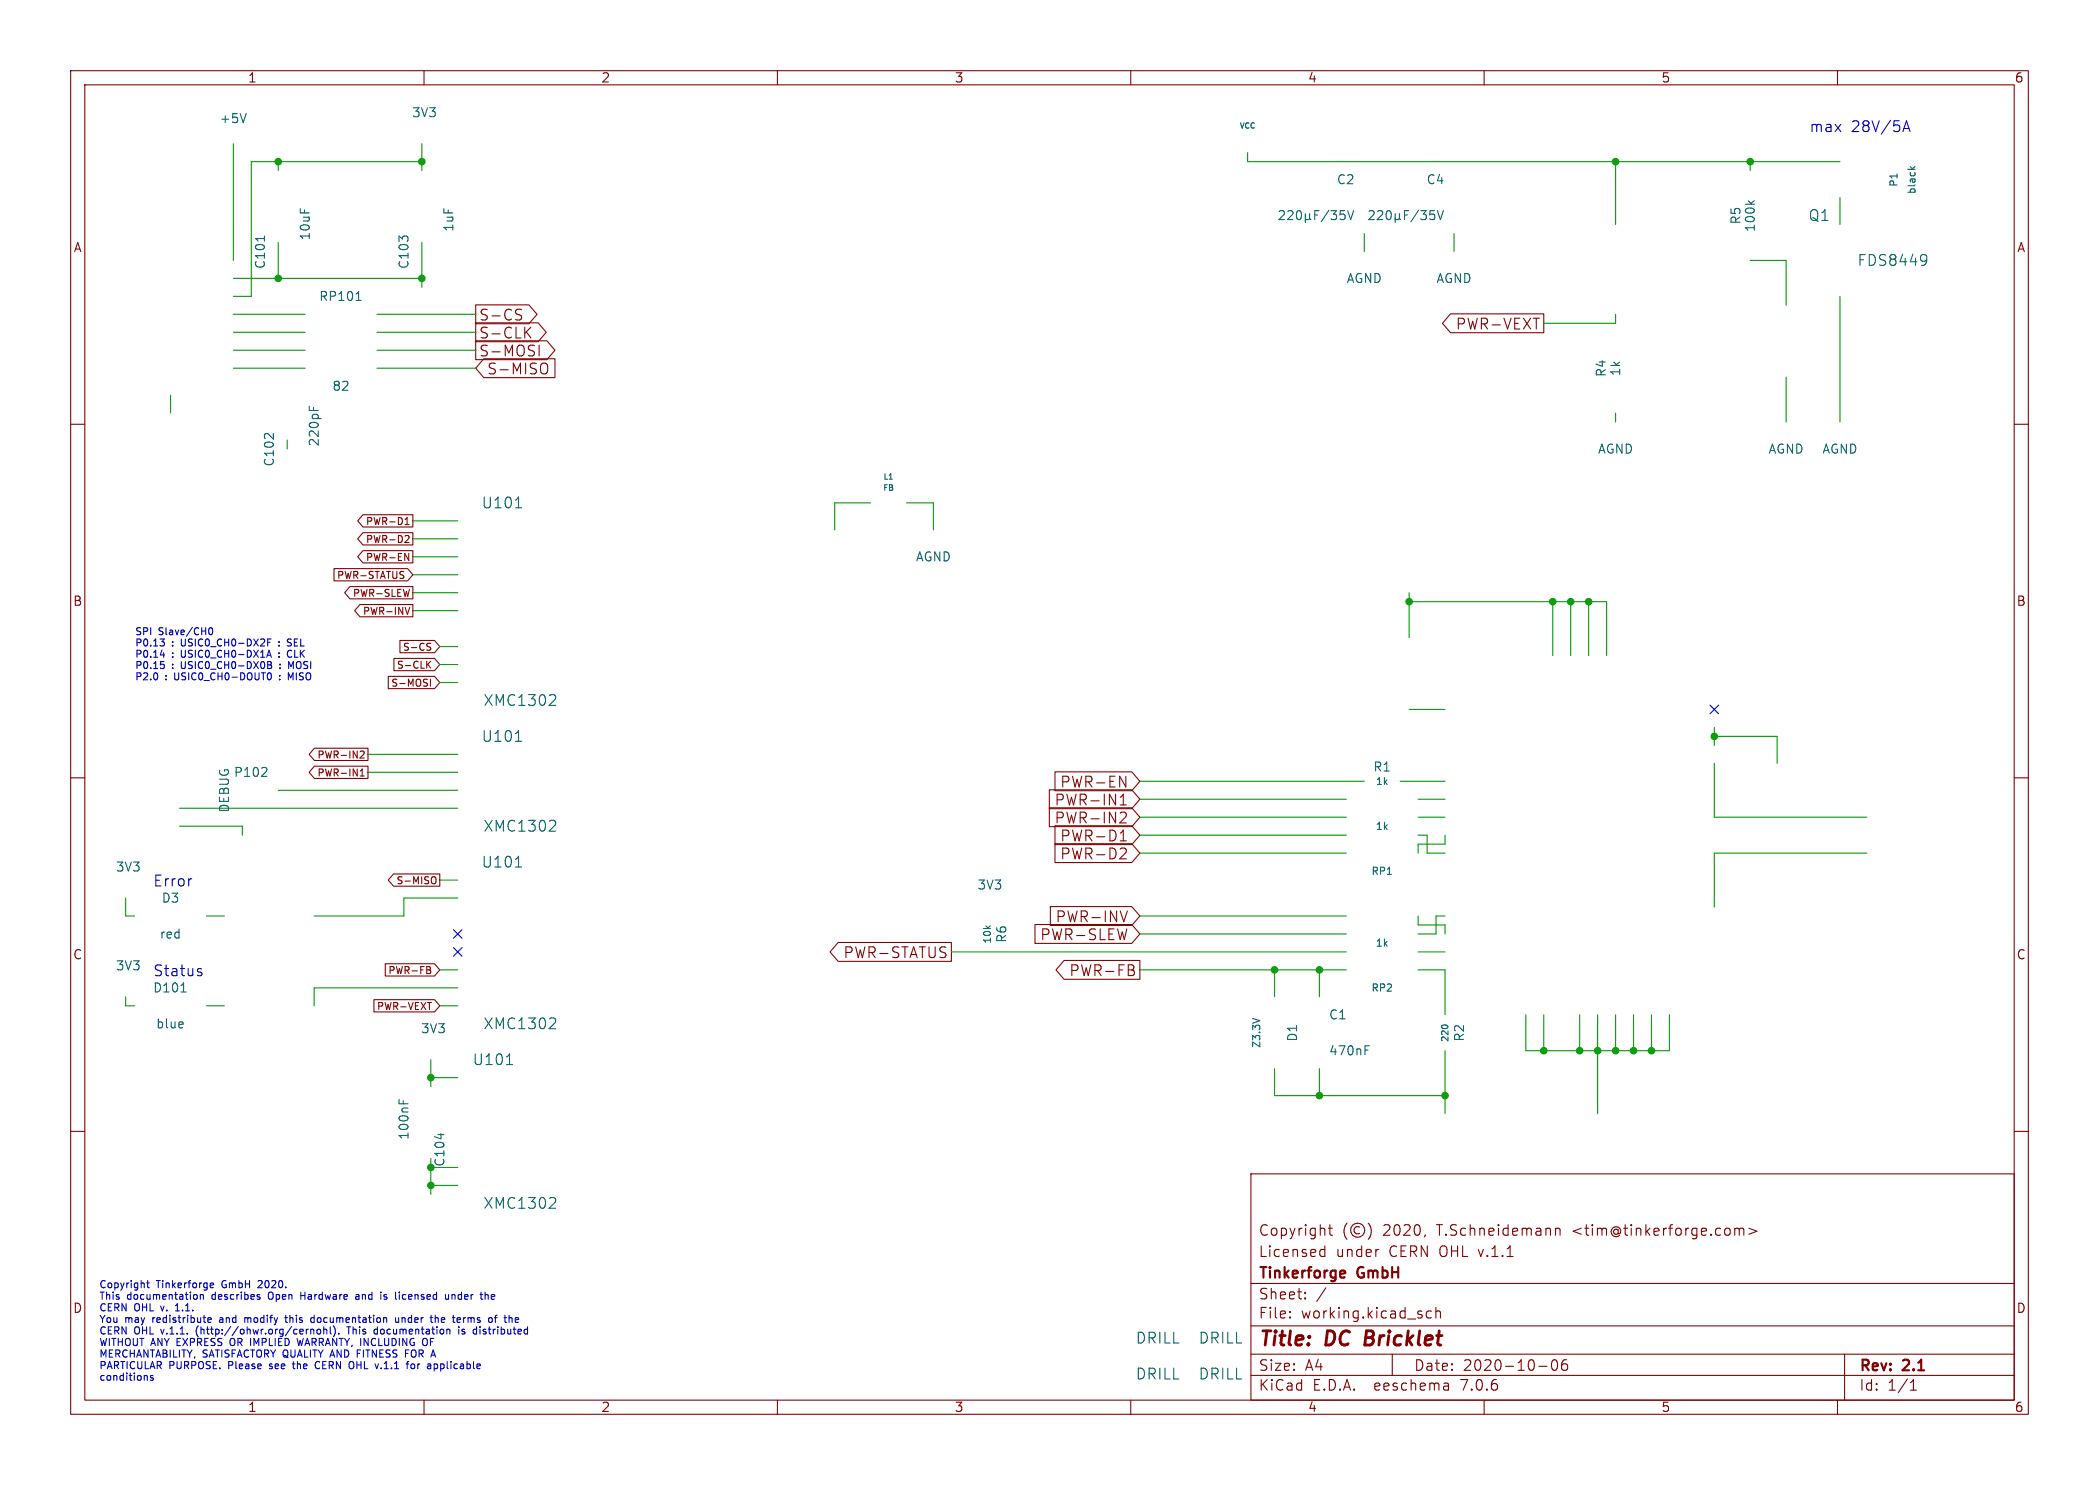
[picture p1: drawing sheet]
<svg xmlns="http://www.w3.org/2000/svg" width="297mm" height="210mm" viewBox="0 0 297 210" stroke-linecap="round" stroke-linejoin="round" font-family="sans-serif">
<g fill="none" stroke="#840000" stroke-width=".15">
<path d="M10 10h277v190h-277zM12 12h273v186h-273zM60 10v2M110 10v2M160 10v2M210 10v2M260 10v2M10 60h2M67.3 45.7h8.8l1.2 1.3-1.2 1.3h-8.8zM67.3 43.1h7.5l1.2 1.4-1.2 1.3h-7.5zM67.3 48.2h10.1l1.1 1.3-1.1 1.4h-10.1zM68.5 50.7h10v2.7h-10l-1.2-1.3z"/>
<path d="M73.2 44.5a.56 .56 0 0 1 .6 .3l-.1 .4-.5 .1M73.2 43.7l.6 .1M74.5 46.9l.6 .9M75.1 46.3l-.8 .8M76.3 48.8v1.5M76.8 51.4a.51 .51 0 0 1 .7 .5v.5a.51 .51 0 0 1-.7 .5M205.2 44.4h13.2v2.7h-13.2l-1.1-1.4zM285 60h2M51.4 77.9h7v1.7h-7l-.8-.9zM51.4 75.3h7v1.8h-7l-.8-.9zM51.4 72.8h7v1.7h-7l-.8-.8zM57.3 78.3l.5 1v-1"/>
<path d="M57.3 74.2h.6M57.3 73.5l.3-.3v1M57.5 75.7l.3 .1 .1 .2-.6 .7h.6M47.3 80.4h10.4l.7 .9-.7 .8h-10.4zM49.5 83h8.9v1.7h-8.9l-.7-.9zM50.9 85.5h7.5v1.7h-7.5l-.7-.8zM54.9 95.7h6.6l.7 .8-.7 .9h-6.6zM55.7 93.1h5.8l.7 .9-.7 .8h-5.8zM56.6 90.6h4.9l.7 .8-.7 .9h-4.9zM57 80.8l.1 .1M57 81.4l.1 .1-.1 .3M57.9 83.4l-.2 .9"/>
<path d="M58 85.9l-.4 1M60.5 93.9l.5 .6M60.6 91.4l.3 .1 .1 .3-.2 .2h-.3M60.6 91h.4M60.9 96.1v.9M61 93.5l-.6 .6M10 110h2M44.5 108.4h7.6v1.7h-7.6l-.8-.9zM44.5 105.8h7.6v1.7h-7.6l-.8-.8zM51 109.7h.5M51 109l.3-.2v.9M51 106.3l.3-.1 .2 .3-.6 .7h.6"/>
<path d="M148.5 114.2h11.6l1.2 1.4-1.2 1.3h-11.6zM148.5 111.7h11.6l1.2 1.3-1.2 1.4h-11.6zM149.3 116.8h10.8l1.2 1.3-1.2 1.3h-10.8zM149.3 109.2h10.8l1.2 1.3-1.2 1.3h-10.8zM149.3 119.3h10.8l1.2 1.4-1.2 1.3h-10.8zM158.4 109.8l.9 1.5v-1.5M158.5 118.9h.9M158.5 112.7l.4-.4v1.5M158.5 113.8h.9M158.6 117.8l.3-.4v1.5M158.7 114.9h.5a.41 .41 0 0 1 .1 .6l-.9 .9h1M158.7 119.9l.5 .1a.41 .41 0 0 1 .1 .6l-.9 .9h1"/>
<path d="M285 110h2M54.5 136.3h7l.7 .9-.7 .8h-7zM55.7 123.6h6.5v1.7h-6.5l-.8-.8zM60.4 136.7l.5 .1v.2l-.2 .2M60.4 137.2h.3M60.7 137.2l.3 .2-.1 .2-.5 .1M61.3 124a.33 .33 0 0 1 .4 .3v.4a.33 .33 0 0 1-.4 .3M118.6 133.3h16v2.7h-16l-1.1-1.4zM146.4 130.7h13.7l1.2 1.4-1.2 1.3h-13.7zM148.6 128.2h11.5l1.2 1.3-1.2 1.4h-11.5zM150.6 135.8h10.7v2.7h-10.7l-1.2-1.3zM159.5 128.8l-.5 1.5"/>
<path d="M160.2 136.4l.1 .1a.36 .36 0 0 1 .1 .4 .36 .36 0 0 1-.2 .3 .41 .41 0 0 1 .3 .3 .41 .41 0 0 1-.3 .5M10 160h2M52.9 141.4h8.6l.7 .8-.7 .9h-8.6zM60.5 141.8h.5M285 160h2M177 166h108v32h-108zM186.9 177.6l.1 .1 .5-.1M186.9 176.8l.1-.1 .5 .1M187.5 176.2v1.5M188 173.7h.5M188.2 173.2v1.3v.1l.3 .1M190.6 173a1.72 1.72 0 0 0 0 2.3"/>
<path d="M192.4 173.6a.52 .52 0 0 0-.8 .4 .52 .52 0 0 0 .8 .4M193.6 173a1.72 1.72 0 0 1 0 2.3M195 176.7h.1M201.7 174.6l-.2 .3M220.1 173.8a.37 .37 0 0 1 .6 .1v.8M220.1 173.7v1M245.5 173.8a.37 .37 0 0 1 .6 .1M245.5 173.7v1M246.1 173.9l.2-.2 .4 .1v.9M246.1 173.9v.8M247.5 173.7l1.1 .4-1.1 .5M60 198v2"/>
<path d="M110 198v2M160 198v2M177 194.5h108M177 191.5h108M177 187.5h108M177 181.5h108M182.5 186.3h.1l-.1 .1M182.5 186.3v.1M182.5 185.5v.1M182.5 185.5h.1l-.1 .1M184.7 183.6v.1M184.7 183.6h-.1l.1 .1"/>
<path d="M184.7 182.8v.1M184.7 182.8h-.1l.1 .1M187.6 182.1l-1.3 2M197 191.5v3M202.5 185.5l-.4-.1-.3 .3v.4l.2 .2 .1 .1 .4-.1M203.2 185.5a.37 .37 0 0 1 .6 .1v.8M203.2 184.9v1.5M204.9 195.7l.1 .9M205 196.5l-.2 .1M205 196h-.2M210 198v2M217.7 193.2h1.2"/>
<path d="M219.7 192.4a.36 .36 0 0 1 .3-.1 .36 .36 0 0 1 .3 .3 .77 .77 0 0 1-.4 1.2 .91 .91 0 0 1-.2-1.4zM221.7 192.3a.59 .59 0 0 0-.7 .6v.6l.1 .2 .4 .1 .2-.1 .1-.5-.1-.3h-.5l-.2 .3M260 198v2M261 191.5v6.5M270.3 196.6h.9M270.3 195.5l.4-.4v1.5"/>
<circle cx="192.1" cy="174" r="1"/>
</g>
<path d="M193.4 188.2l-.3 2h.8" fill="none" stroke="#840000" stroke-width=".4"/>
<path d="M190.1 179.7l.2 .1v.2l-.7 .2M190.3 180.6l-.2 .1" fill="none" stroke="#840000" stroke-width=".3"/>
<g fill="none" stroke="#0000c2" stroke-width=".15">
<path d="M269.2 18.6l.6-1.5 .5 1.5M269.4 18.2h.7M22.7 92.6h.6M22.7 93.6h.5M23.1 90.7l.2 .2v.3l-.2 .2M23.1 93.9l.2 .2v.3l-.2 .1M23.2 92.3v.7M23.3 90.4l-.4 .3M29.6 88.9l.2-.1a.53 .53 0 0 1 .3 .5 .53 .53 0 0 1-.3 .5l-.3-.4zM37.7 93l.4-1 .3 1M37.8 92.7h.5M37.9 90.8h.3"/>
<path d="M37.9 93.6h.4l.1 .2-.2 .2M37.9 94h.3M38 95.2h.1a.53 .53 0 0 1 .3 .4 .53 .53 0 0 1-.3 .5h-.1M38.2 94l.2 .2v.3h-.5M38.3 90.4h-.4v1M39.5 91.3v.1M39.5 90.7v.1M39.5 92.3v.1M39.5 92.9v.1M39.6 96v.1M39.6 95.5v.1M39.6 94.5h.1"/>
<path d="M39.6 93.9v.1M40.7 91.3l.3 .1M41 92a.53 .53 0 0 0-.3 .5 .53 .53 0 0 0 .3 .5M41.1 90.4h-.3l-.1 .2 .1 .2 .2 .1M41.1 95.9l-.3-.7v.9M41.2 94.3l-.4-.7v.9M27 124.3h.1M28.1 137.5l.4 .1 .1 .2-.2 .2h-.3M28.1 137h.4M20.7 194.5l.1 .2v.5M20.7 181.4h.4M20.9 181.1v.9l.2 .1"/>
<path d="M21.7 194.6l-.3-.1-.1 .2v.1l.4 .1v.2h-.4M24.8 185.4h.6M25 184.5l-.2 .2M27.6 183.1h.2l.1 .2v.4h-.3M27.8 187.9v.7M28.3 183.2l.2-.1h.2l.1 .6M28.3 183.1v.6M29.4 186.7l.5-.1-.1-.2-.2-.1-.2 .2 .1 .5h.3M29.7 181.6l.2-.2h.2l.1 .2v.1l-.5 .1M29.7 182l.2 .1h.3M31.1 186.7v.3M32.6 189.4v.7"/>
<path d="M34.6 186.3v.7M34.9 186.3l-.3 .1M36.6 181.1l-.1 .1M36.7 183.4l.1 .2-.1 .1M36.7 183.1h.1M37.1 181.5l-.6 .6h.6M38 182.9v.7M38.1 193.5l.1 .1M38.2 192.9v.3M40.3 186.3h.4M40.4 186v.9l.3 .1M41.4 192.9h.3"/>
<path d="M41.5 192.5v.9l.2 .2M42 189.3l.3 1 .2-.7 .2 .7M42.6 182.7v1M42.6 183.2h.5M44 186.8l.2 .2h.3M44 188v.7M44 188.1l.1-.1h.3v.7M44.5 186.4l-.3-.1-.2 .2M44.5 186v1M44.8 192.6a.5 .5 0 0 0-.2 .6 .5 .5 0 0 0 .6 .3M44.9 188h.3l.2 .2v.3l-.2 .2-.3-.1-.1-.1zM45.8 188.1l.2-.1h.2v.7"/>
<path d="M45.8 187.6v1.1M46.7 187.6v.9l.2 .2M47.2 187.5a1.19 1.19 0 0 1 0 1.5M47.9 188.6v.1M49.3 187.6v1.1M49.9 192.6a.72 .72 0 0 1 0 .9M50.4 183.1h.3l.1 .6M50.5 191.4h.4M50.8 183.3l-.3 .1-.2 .1 .2 .2h.3M53 188.6l.1 .1 .3-.1M53.4 188h-.3l-.1 .1M53.4 187.6v1.1"/>
<path d="M54.3 183.7h.4M54.7 183.1h-.2l-.2 .1 .1 .2 .3 .1M56 186.3v.7h.3l.1-.1M56.4 186.3v.7M56.5 182.7v.1M56.9 186.3v.7M57 183.1l-.1 .2 .1 .4M57 186.3l-.1 .1M57.4 191.4h.3M58.2 192.9h.3l.2 .2v.3l-.2 .2-.3-.1-.1-.1zM60.3 189.3a.72 .72 0 0 1 0 .9M61.4 192.9h.3l.2 .2-.1 .4h-.4"/>
<path d="M61.6 186.4l.1-.1 .3 .1v.6M61.6 186v1M63 183.1l.1 .6h.2h.2M63.5 183.1v.6M63.5 188l.2 .1v.6M64 183.1v.6M64.3 183.1h-.2l-.1 .1M64.9 187.6v.1M64.9 188v.7M65 186.3l.2 .3-.5 .1M65.1 187h-.1M65.4 188.6h.3"/>
<path d="M65.6 186.3v.7M65.6 186.4v.1M65.7 188h-.2l-.1 .1v.2l.3 .1M67.9 187.6v.1M67.9 188v.7M68.8 183.1l.3 .1v.5M69.6 183.1v.6M70 186.3h.3M70 183.3l-.5 .1M70.3 186l-.2 .1v.9M72.9 187h.4M72.9 186.4l.3-.1 .2 .3-.5 .1"/>
</g>
<g fill="none" stroke="#009600" stroke-width=".15">
<path d="M33 39.4h26.7M33 20.3v16.5M39.4 22.9v1.2M39.4 34.3v5.1M59.7 20.3v3.8M59.7 34.3v6.3M59.7 22.9h-24.1v19h-2.6M176.5 21.6v1.3h83.8M193 33v2.6M205.7 33v2.6M228.6 22.9v8.9M247.6 22.9v1.2"/>
<path d="M247.6 36.8h5.1v6.4M260.3 27.9v3.9M24.1 55.9v2.5M33 52.1h10.2M33 44.5h10.2M33 49.5h10.2M33 47h10.2M53.3 52.1h14M53.3 44.5h14M53.3 49.5h14M53.3 47h14M228.6 44.5v1.2h-10.2"/>
<path d="M228.6 58.4v1.3M252.7 53.3v6.4M260.3 41.9v17.8M40.6 62.2v1.3M58.4 73.7h6.4M58.4 76.2h6.4M58.4 78.7h6.4M123.2 71.1h-5.1v3.8M128.3 71.1h3.8v3.8M58.4 81.3h6.4M58.4 83.8h6.4M58.4 86.4h6.4"/>
<path d="M62.2 96.5h2.6M62.2 91.4h2.6M62.2 94h2.6M199.4 83.8v6.4M199.4 85.1h27.9v7.6M219.7 85.1v7.6M222.2 85.1v7.6M224.8 85.1v7.6M25.4 114.3h39.4M25.4 116.8h8.9v1.3M39.4 111.8h25.4M52.1 109.2h12.7"/>
<path d="M52.1 106.7h12.7M161.3 113h29.2M161.3 118.1h29.2M161.3 115.6h29.2M161.3 110.5h31.7M198.1 110.5h6.4M199.4 100.3h5.1M200.7 113h3.8M200.7 118.1h1.2v2.6h2.6M200.7 115.6h3.8M204.5 118.1v1.3h-3.8v1.3M242.6 108v7.6h21.6"/>
<path d="M242.6 102.9v2.5M242.6 104.1h8.9v3.9M17.8 127v2.5h1.2M29.2 129.5h2.5M62.2 137.2h2.6M62.2 124.5h2.6M64.8 127h-7.7v2.5h-12.7M64.8 139.7h-20.4v2.5M134.6 134.6h55.9M161.3 137.2h29.2M161.3 120.7h29.2M161.3 132.1h29.2"/>
<path d="M161.3 129.5h29.2M180.3 137.2v3.8M186.7 137.2v3.8M200.7 134.6h3.8M200.7 137.2h3.8v6.3M200.7 129.5v1.3h3.8v1.3M204.5 129.5h-1.3v2.6h-2.5M264.2 120.7h-21.6v7.6M17.8 141v1.2h1.2M29.2 142.2h2.5M61 152.4h3.8M61 149.9v3.8"/>
<path d="M62.2 142.2h2.6M180.3 151.1v3.8h24.2M186.7 151.1v3.8M204.5 148.6v8.9M215.9 143.5v5.1h20.3v-5.1M218.4 143.5v5.1M223.5 143.5v5.1M226.1 143.5v14M228.6 143.5v5.1M231.1 143.5v5.1M233.7 143.5v5.1M61 163.8v5.1"/>
<path d="M61 167.6h3.8M61 165.1h3.8"/>
</g>
<path d="M242 99.7l1.2 1.2M243.2 99.7l-1.2 1.2M64.2 134l1.2 1.2M64.2 131.5l1.2 1.2M65.4 134l-1.2 1.2M65.4 131.5l-1.2 1.2" fill="none" stroke="#000084" stroke-width=".15"/>
<g fill="none" stroke="#006464" stroke-width=".15">
<path d="M34.8 16.1l-.4 1.2M37.4 33.4v.7M181 29.9l.2-.1h.3l.2 .1v.3v.1l-.7 .8h.7M182.2 29.9l.2-.1h.3l.2 .1 .1 .3-.1 .1-.7 .8h.8M183.6 29.9l.1-.1a.69 .69 0 0 1 .3 1.1l-.1 .2a.68 .68 0 0 1-.3-1.2zM184.7 30.9l.2 .2h.2l.2-.2M184.7 30.2v1.3M185.3 30.9l.2 .2M185.3 30.2v.7M186 30.4h.5M186.6 29.8h-.6v1.3M188 29.7l-1.1 1.7"/>
<path d="M188.3 29.8h.8l-.4 .5 .4 .1v.5l-.2 .2h-.4l-.2-.2M190.3 29.8h-.6l-.1 .6 .2-.1h.4l.1 .2v.4l-.2 .2h-.3l-.2-.2M190.7 29.8l.4 1.3 .4-1.3M193.7 29.9l.2-.1h.3l.2 .1v.3v.1l-.7 .8h.7M194.9 29.9l.2-.1h.3l.2 .1 .1 .3-.1 .1-.7 .8h.8M196.3 29.9l.1-.1a.69 .69 0 0 1 .3 1.1l-.1 .2a.68 .68 0 0 1-.3-1.2zM197.4 30.9l.2 .2h.2l.2-.2M197.4 30.2v1.3M198 30.9l.2 .2M198 30.2v.7M198.7 30.4h.5M199.3 29.8h-.6v1.3"/>
<path d="M200.7 29.7l-1.1 1.7M201 29.8h.8l-.4 .5 .4 .1v.5l-.2 .2h-.4l-.2-.2M203 29.8h-.6l-.1 .6 .2-.1h.4l.1 .2v.4l-.2 .2h-.3l-.2-.2M203.4 29.8l.4 1.3 .4-1.3M247.4 28.4l.5 .5M248.2 28.4l-.5 .4M270.3 23.6l.4 .3M271 23.6l-.4 .3M272.3 36l.3 .1a1.25 1.25 0 0 1-.3 1.4M272.6 36.7l-.3 .2M43.8 57.4v.6M44.4 57.6v.4"/>
<path d="M50.4 42.5h.7M72.9 71.8h.9M125.8 67.8h.5M78.3 98.2l.2 .1a.41 .41 0 0 1 .1 .6l-.9 .9h.9M37.6 108.6l.2 .2-.1 .3-.7 .7h.8M72.9 104.8h.9M78.3 116l.2 .1a.41 .41 0 0 1 .1 .6l-.9 .8h.9M72.9 122.6h.9M25.6 140.3h.7M25.9 144.6v.2l-.6 .1M56.5 155.5v.6M57.1 155.7v.4"/>
<path d="M71.7 150.6h.8M78.3 144h.2a.41 .41 0 0 1 .1 .6l-.9 .9h.9M177.2 144l1.1 .4M193.2 148.5h.4M193.2 147.9h.6M204.1 145l.2-.1 .5 .1M62.4 160.3v.8M78.3 169.4h.2a.41 .41 0 0 1 .1 .6l-.9 .9h.9"/>
</g>
<g fill="#009600" stroke="#009600" stroke-width=".15">
<circle cx="242.6" cy="104.1" r=".46"/>
<circle cx="199.4" cy="85.1" r=".46"/>
<circle cx="219.7" cy="85.1" r=".46"/>
<circle cx="59.7" cy="39.4" r=".46"/>
<circle cx="39.4" cy="39.4" r=".46"/>
<circle cx="39.4" cy="22.9" r=".46"/>
<circle cx="59.7" cy="22.9" r=".46"/>
<circle cx="61" cy="167.6" r=".46"/>
<circle cx="61" cy="165.1" r=".46"/>
<circle cx="186.7" cy="137.2" r=".46"/>
<circle cx="180.3" cy="137.2" r=".46"/>
<circle cx="61" cy="152.4" r=".46"/>
<circle cx="228.6" cy="148.6" r=".46"/>
<circle cx="223.5" cy="148.6" r=".46"/>
<circle cx="231.1" cy="148.6" r=".46"/>
<circle cx="226.1" cy="148.6" r=".46"/>
<circle cx="218.4" cy="148.6" r=".46"/>
<circle cx="233.7" cy="148.6" r=".46"/>
<circle cx="224.8" cy="85.1" r=".46"/>
<circle cx="222.2" cy="85.1" r=".46"/>
<circle cx="228.6" cy="22.9" r=".46"/>
<circle cx="247.6" cy="22.9" r=".46"/>
<circle cx="204.5" cy="154.9" r=".46"/>
<circle cx="186.7" cy="154.9" r=".46"/>
</g>
<g font-size="2.8" fill="#840000">
<text x="178" y="190.9">Title:</text>
<text x="187.7" y="190.9">DC</text>
<text x="194" y="190.9">Bricklet</text>
</g>
<g font-size="2.1" fill="#0000c2">
<text x="256" y="18.8">max</text>
<text x="261.9" y="18.8">28V/5A</text>
<text x="21.6" y="125.5">Error</text>
<text x="21.6" y="138.2">Status</text>
</g>
<g font-size="2.1" fill="#006464">
<text x="255.8" y="31.5">Q1</text>
<text x="262.8" y="37.8">FDS8449</text>
<text x="68.1" y="72.1">U101</text>
<text x="68.3" y="100.1">XMC1302</text>
<text x="68.1" y="105.1">U101</text>
<text x="68.3" y="117.8">XMC1302</text>
<text x="68.1" y="122.9">U101</text>
<text x="68.3" y="145.8">XMC1302</text>
<text x="66.8" y="150.9">U101</text>
<text x="68.3" y="171.2">XMC1302</text>
<text x="160.6" y="190.2">DRILL</text>
<text x="169.5" y="190.2">DRILL</text>
<text x="160.6" y="195.3">DRILL</text>
<text x="169.5" y="195.3">DRILL</text>
</g>
<g font-size="2.1" fill="#840000">
<text x="67.7" y="45.5">S-CS</text>
<text x="205.9" y="46.8">PWR-VEXT</text>
<text x="67.7" y="48.1">S-CLK</text>
<text x="67.7" y="50.6">S-MOSI</text>
<text x="68.8" y="53.2">S-MISO</text>
<text x="150" y="111.6">PWR-EN</text>
<text x="149.2" y="116.7">PWR-IN2</text>
<text x="149.2" y="114.1">PWR-IN1</text>
<text x="150" y="119.2">PWR-D1</text>
<text x="150" y="121.7">PWR-D2</text>
<text x="149.3" y="130.6">PWR-INV</text>
<text x="119.3" y="135.7">PWR-STATUS</text>
<text x="147.1" y="133.2">PWR-SLEW</text>
<text x="151.2" y="138.3">PWR-FB</text>
<text x="178" y="178">Licensed</text>
<text x="178" y="175">Copyright</text>
<text x="189" y="178">under</text>
<text x="195.7" y="175">2020,</text>
<text x="196.6" y="178">CERN OHL v.1.1</text>
<text x="203.5" y="175">T.Schneidemann</text>
<text x="222.8" y="175">&lt;tim@tinkerforge.com&gt;</text>
<text x="178" y="184">Sheet:</text>
<text x="178" y="181.2">Tinkerforge</text>
<text x="192.2" y="181.2">GmbH</text>
<text x="178" y="186.7">File:</text>
<text x="184.1" y="186.7">working.kicad_sch</text>
<text x="178" y="196.9">KiCad</text>
<text x="178" y="194.1">Size:</text>
<text x="184.7" y="194.1">A4</text>
<text x="185.7" y="196.9">E.D.A.</text>
<text x="194.6" y="196.9">eeschema</text>
<text x="200" y="194.1">Date:</text>
<text x="207" y="196.9">7.0.6</text>
<text x="207" y="194.1">2020-10-06</text>
<text x="263" y="194.3">Rev:</text>
<text x="263" y="196.9">Id:</text>
<text x="267.1" y="196.9">1/1</text>
<text x="269.4" y="194.3">2.1</text>
</g>
<g font-size="1.8" fill="#840000">
<text x="35" y="11.9">1</text>
<text x="85" y="11.9">2</text>
<text x="135" y="11.9">3</text>
<text x="185" y="11.9">4</text>
<text x="235" y="11.9">5</text>
<text x="285" y="11.9">6</text>
<text x="10.3" y="35.9">A</text>
<text x="285.3" y="35.9">A</text>
<text x="10.3" y="85.9">B</text>
<text x="285.3" y="85.9">B</text>
<text x="10.3" y="135.9">C</text>
<text x="285.3" y="135.9">C</text>
<text x="10.3" y="185.9">D</text>
<text x="285.3" y="185.9">D</text>
<text x="35" y="199.9">1</text>
<text x="85" y="199.9">2</text>
<text x="135" y="199.9">3</text>
<text x="185" y="199.9">4</text>
<text x="235" y="199.9">5</text>
<text x="285" y="199.9">6</text>
</g>
<g font-size="1.8" fill="#006464">
<text x="31" y="17.6">+5V</text>
<text x="58.2" y="16.8">3V3</text>
<text x="189.1" y="26.3">C2</text>
<text x="201.8" y="26.3">C4</text>
<text x="44" y="34.1" transform="rotate(-90 44 34.1)">10uF</text>
<text x="64.4" y="32.9" transform="rotate(-90 64.4 32.9)">1uF</text>
<text x="246.5" y="31.8" transform="rotate(-90 246.5 31.8)">R5</text>
<text x="248.5" y="32.9" transform="rotate(-90 248.5 32.9)">100k</text>
<text x="37.7" y="38.1" transform="rotate(-90 37.7 38.1)">C101</text>
<text x="58" y="38.1" transform="rotate(-90 58 38.1)">C103</text>
<text x="190.5" y="40.2">AGND</text>
<text x="203.2" y="40.2">AGND</text>
<text x="45.1" y="42.8">RP101</text>
<text x="227.4" y="53.4" transform="rotate(-90 227.4 53.4)">R4</text>
<text x="229.5" y="53.3" transform="rotate(-90 229.5 53.3)">1k</text>
<text x="46.9" y="55.5">82</text>
<text x="45.3" y="63.2" transform="rotate(-90 45.3 63.2)">220pF</text>
<text x="226" y="64.4">AGND</text>
<text x="250.1" y="64.4">AGND</text>
<text x="257.8" y="64.4">AGND</text>
<text x="39" y="66.1" transform="rotate(-90 39 66.1)">C102</text>
<text x="129.5" y="79.6">AGND</text>
<text x="33" y="110.1">P102</text>
<text x="194.2" y="109.3">R1</text>
<text x="32.6" y="115" transform="rotate(-90 32.6 115)">DEBUG</text>
<text x="16.3" y="123.5">3V3</text>
<text x="22.8" y="127.9">D3</text>
<text x="138.2" y="126">3V3</text>
<text x="16.3" y="137.4">3V3</text>
<text x="22.5" y="132.9">red</text>
<text x="142.6" y="133.4" transform="rotate(-90 142.6 133.4)">R6</text>
<text x="21.6" y="140.6">D101</text>
<text x="22" y="145.6">blue</text>
<text x="59.5" y="146.3">3V3</text>
<text x="183.7" y="147.4" transform="rotate(-90 183.7 147.4)">D1</text>
<text x="188" y="144.4">C1</text>
<text x="188" y="149.5">470nF</text>
<text x="207.4" y="147.4" transform="rotate(-90 207.4 147.4)">R2</text>
<text x="58" y="161.3" transform="rotate(-90 58 161.3)">100nF</text>
<text x="63.1" y="165.1" transform="rotate(-90 63.1 165.1)">C104</text>
</g>
<g font-size="1.4" fill="#006464">
<text x="268.7" y="26.5" transform="rotate(-90 268.7 26.5)">P1</text>
<text x="271.2" y="27.6" transform="rotate(-90 271.2 27.6)">black</text>
<text x="194.6" y="111.2">1k</text>
<text x="194.6" y="117.6">1k</text>
<text x="194" y="123.9">RP1</text>
<text x="140.4" y="133.6" transform="rotate(-90 140.4 133.6)">10k</text>
<text x="194.6" y="134.1">1k</text>
<text x="194" y="140.4">RP2</text>
<text x="178.5" y="148.3" transform="rotate(-90 178.5 148.3)">Z3.3V</text>
</g>
<g font-size="1.4" fill="#840000">
<text x="51.6" y="77">PWR-D2</text>
<text x="51.6" y="74.5">PWR-D1</text>
<text x="47.5" y="82.1">PWR-STATUS</text>
<text x="51.6" y="79.5">PWR-EN</text>
<text x="49.8" y="84.6">PWR-SLEW</text>
<text x="51.2" y="87.2">PWR-INV</text>
<text x="56" y="94.8">S-CLK</text>
<text x="56.9" y="92.2">S-CS</text>
<text x="55.2" y="97.3">S-MOSI</text>
<text x="44.8" y="107.5">PWR-IN2</text>
<text x="44.8" y="110">PWR-IN1</text>
<text x="56" y="125.3">S-MISO</text>
<text x="54.8" y="138">PWR-FB</text>
<text x="53.2" y="143">PWR-VEXT</text>
</g>
<g font-size="1.4" fill="#0000c2">
<text x="19" y="89.9">SPI</text>
<text x="22.5" y="89.9">Slave/CH0</text>
<text x="19" y="91.5">P0.13</text>
<text x="19" y="93.1">P0.14</text>
<text x="19" y="94.7">P0.15</text>
<text x="24.4" y="91.5">:</text>
<text x="24.4" y="93.1">:</text>
<text x="24.4" y="94.7">:</text>
<text x="25.8" y="91.5">USIC0_CH0-DX2F</text>
<text x="25.8" y="93.1">USIC0_CH0-DX1A</text>
<text x="25.8" y="94.7">USIC0_CH0-DX0B</text>
<text x="41.4" y="91.5">SEL</text>
<text x="41.4" y="93.1">CLK</text>
<text x="41.5" y="94.7">MOSI</text>
<text x="19" y="96.3">P2.0</text>
<text x="23.4" y="96.3">:</text>
<text x="24.9" y="96.3">USIC0_CH0-DOUT0</text>
<text x="41.5" y="96.3">MISO</text>
<text x="14" y="182.2">Copyright</text>
<text x="14" y="183.9">This</text>
<text x="14" y="185.5">CERN</text>
<text x="18" y="183.9">documentation</text>
<text x="19" y="185.5">OHL</text>
<text x="22.2" y="182.2">Tinkerforge</text>
<text x="23" y="185.5">v.</text>
<text x="25.3" y="185.5">1.1.</text>
<text x="30.2" y="183.9">describes</text>
<text x="31.6" y="182.2">GmbH</text>
<text x="37" y="182.2">2020.</text>
<text x="38.4" y="183.9">Open</text>
<text x="43.2" y="183.9">Hardware</text>
<text x="51.3" y="183.9">and</text>
<text x="55.1" y="183.9">is</text>
<text x="57.4" y="183.9">licensed</text>
<text x="64.7" y="183.9">under</text>
<text x="70" y="183.9">the</text>
<text x="14" y="187.2">You</text>
<text x="14" y="188.8">CERN</text>
<text x="14" y="190.4">WITHOUT ANY EXPRESS</text>
<text x="17.7" y="187.2">may</text>
<text x="19" y="188.8">OHL</text>
<text x="21.8" y="187.2">redistribute</text>
<text x="23" y="188.8">v.1.1.</text>
<text x="28.2" y="188.8">(http://ohwr.org/cernohl).</text>
<text x="31.5" y="187.2">and</text>
<text x="33" y="190.4">OR IMPLIED</text>
<text x="35.3" y="187.2">modify</text>
<text x="41.4" y="187.2">this</text>
<text x="43.1" y="190.4">WARRANTY, INCLUDING</text>
<text x="45.2" y="187.2">documentation</text>
<text x="49.9" y="188.8">This</text>
<text x="53.9" y="188.8">documentation</text>
<text x="57.4" y="187.2">under</text>
<text x="61.3" y="190.4">OF</text>
<text x="62.7" y="187.2">the</text>
<text x="66.1" y="187.2">terms</text>
<text x="66.1" y="188.8">is</text>
<text x="68.4" y="188.8">distributed</text>
<text x="71.4" y="187.2">of</text>
<text x="14" y="192.1">MERCHANTABILITY,</text>
<text x="14" y="193.7">PARTICULAR</text>
<text x="14" y="195.3">conditions</text>
<text x="23.9" y="193.7">PURPOSE.</text>
<text x="28.7" y="192.1">SATISFACTORY QUALITY AND</text>
<text x="32.5" y="193.7">Please</text>
<text x="38.6" y="193.7">see</text>
<text x="42.2" y="193.7">the</text>
<text x="45.6" y="193.7">CERN</text>
<text x="50.6" y="193.7">OHL</text>
<text x="51.2" y="192.1">FITNESS</text>
<text x="54.6" y="193.7">v.1.1</text>
<text x="58.3" y="192.1">FOR</text>
<text x="59.3" y="193.7">for</text>
<text x="62.5" y="193.7">applicable</text>
</g>
<text font-size="1.2" fill="#006464" x="205.1" y="147.5" transform="rotate(-90 205.1 147.5)">220</text>
<g font-size="1.1" fill="#006464">
<text x="175.3" y="18.4">VCC</text>
<text x="124.8" y="69.6">FB</text>
<text x="124.9" y="68">L1</text>
</g>
</svg>
